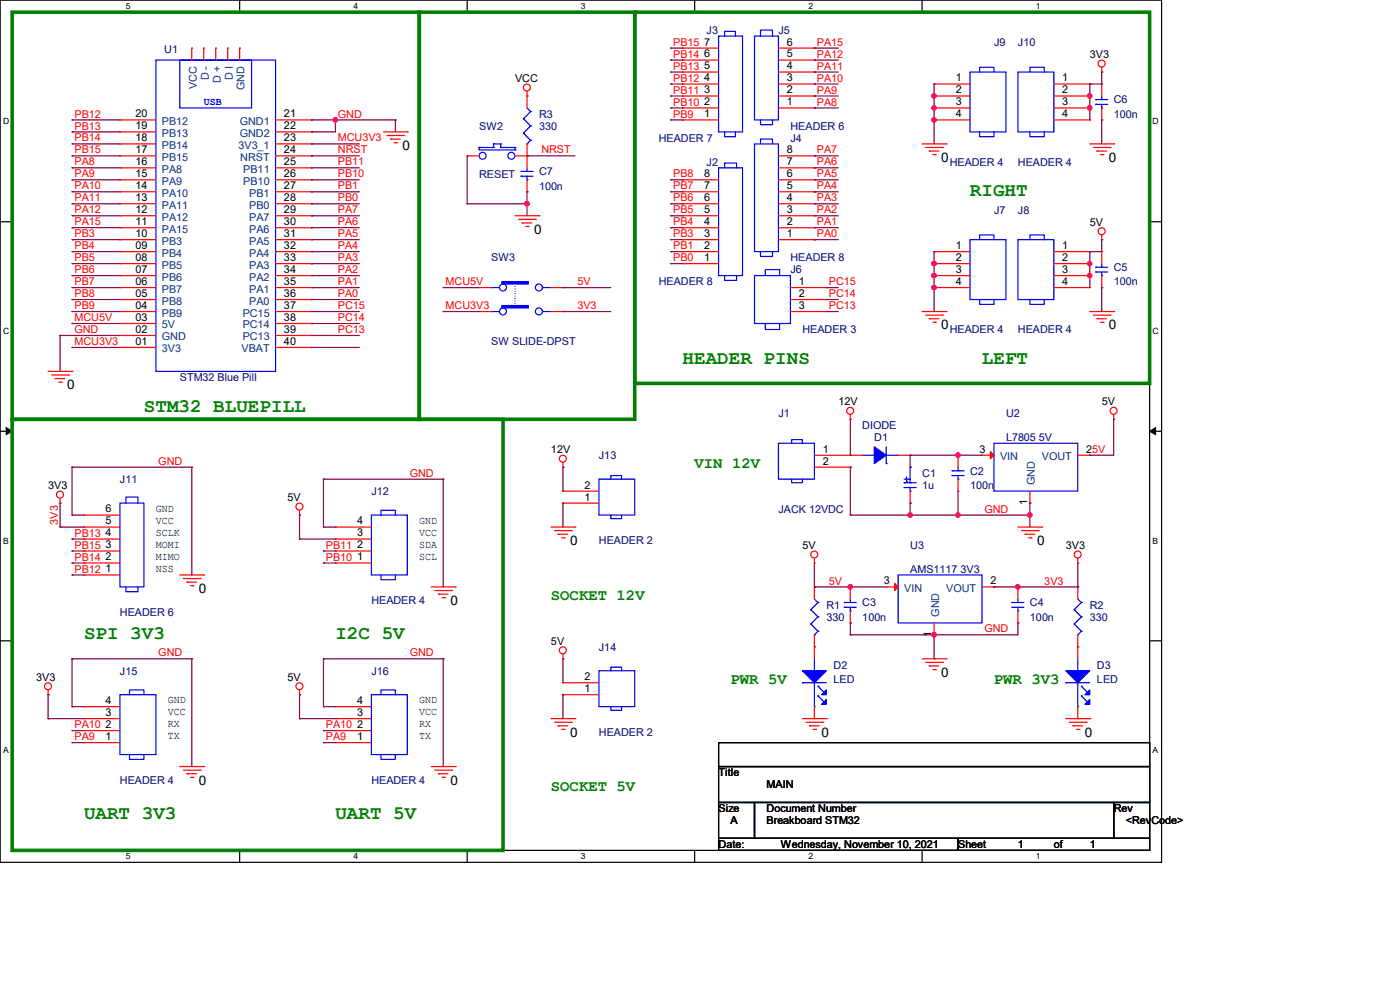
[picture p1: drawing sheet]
<svg xmlns="http://www.w3.org/2000/svg" width="297mm" height="210mm" viewBox="0 0 297 210" stroke-linecap="round" stroke-linejoin="round" font-family="sans-serif">
<path d="M0 0h246.4v182.9h-246.4zM2.6 2.6h241.3v177.8h-241.3z" fill="none" stroke="#000" stroke-width=".25"/>
<g fill="#fff">
<path d="M26.7 .3h1v2h-1z"/>
<path d="M26.7 180.6h1v2h-1z"/>
</g>
<path d="M50.8 0v2.6M50.8 180.4v2.5" fill="none" stroke="#000" stroke-width=".25"/>
<g fill="#fff">
<path d="M75 .3h.9v2h-.9z"/>
<path d="M75 180.6h.9v2h-.9z"/>
</g>
<path d="M99.1 0v2.6M99.1 180.4v2.5" fill="none" stroke="#000" stroke-width=".25"/>
<g fill="#fff">
<path d="M123.2 .3h1v2h-1z"/>
<path d="M123.2 180.6h1v2h-1z"/>
</g>
<path d="M147.4 0v2.6M147.4 180.4v2.5" fill="none" stroke="#000" stroke-width=".25"/>
<g fill="#fff">
<path d="M171.5 .3h1v2h-1z"/>
<path d="M171.5 180.6h1v2h-1z"/>
</g>
<path d="M195.6 0v2.6M195.6 180.4v2.5" fill="none" stroke="#000" stroke-width=".25"/>
<g fill="#fff">
<path d="M219.8 .3h.9v2h-.9z"/>
<path d="M219.8 180.6h.9v2h-.9z"/>
<path d="M.7 24.8h1.2v2h-1.2z"/>
<path d="M244.5 24.8h1.3v2h-1.3z"/>
<path d="M.7 69.3h1.2v1.9h-1.2z"/>
<path d="M244.5 69.3h1.3v1.9h-1.3z"/>
</g>
<path d="M0 47h2.6M243.9 47h2.5" fill="none" stroke="#000" stroke-width=".25"/>
<g fill="#fff">
<path d="M.7 113.7h1.2v2h-1.2z"/>
<path d="M244.5 113.7h1.2v2h-1.2z"/>
</g>
<path d="M0 91.5h2.6M243.9 91.5h2.5" fill="none" stroke="#000" stroke-width=".25"/>
<path d="M1.3 90.7l1.3 .8-1.3 .7zM243.9 91.5l1.3-.8v1.5z" fill="#000" stroke="#000" stroke-width=".21"/>
<g fill="#fff">
<path d="M.7 158.2h1.2v1.9h-1.2z"/>
<path d="M244.5 158.2h1.2v1.9h-1.2z"/>
</g>
<path d="M0 135.9h2.6M243.9 135.9h2.5M152.4 157.5h91.5v5.1h-91.5zM152.4 162.6h91.5v7.6h-91.5zM152.4 170.2h7.7v7.6h-7.7zM152.4 177.8h50.8v2.6h-50.8zM160.1 170.2h76.2v7.6h-76.2zM203.2 177.8h40.7v2.6h-40.7zM236.3 170.2h7.6v7.6h-7.6z" fill="none" stroke="#000" stroke-width=".25"/>
<path d="M2.6 2.6h86.3v86.3h-86.3zM88.9 2.6h45.8v86.3h-45.8zM134.7 2.6h109.2v78.7h-109.2zM2.6 88.9h104.1v91.5h-104.1z" fill="none" stroke="#008000" stroke-width=".76"/>
<g fill="none" stroke="#f00" stroke-width=".25">
<path d="M40.7 10.2h.1M40.7 10.2v2.5M43.2 10.2h.1M43.2 10.2v2.5M45.8 10.2h.1M45.8 10.2v2.5M48.3 10.2h.1M48.3 10.2v2.5M50.8 10.2h.1M50.8 10.2v2.5M111.8 19.3v3.6M144.8 17.8h.1"/>
<path d="M144.8 15.3h.1M144.8 12.7h.1M144.8 10.2h.1M144.8 17.8h7.6M144.8 15.3h7.6M144.8 12.7h7.6M144.8 10.2h7.6M165.1 17.8h7.7M165.1 15.3h7.7M165.1 12.7h7.7M165.1 10.2h7.7M172.8 17.8h.1"/>
<path d="M172.8 15.3h.1M172.8 12.7h.1M172.8 10.2h.1M198.2 17.8h.1M198.2 17.8h7.6M223.6 17.8h7.6M231.2 17.8h.1M233.7 15.3h.1M233.7 17.8h.1M233.7 14.3v1M233.7 17.8v2.6M25.4 25.4h.1"/>
<path d="M25.4 28h.1M25.4 30.5h.1M25.4 33.1h.1M25.4 35.6h.1M25.4 38.1h.1M25.4 28h7.7M25.4 30.5h7.7M25.4 25.4h7.7M25.4 33.1h7.7M25.4 35.6h7.7M25.4 38.1h7.7M58.5 28h7.6"/>
<path d="M58.5 30.5h7.6M58.5 25.4h7.6M58.5 33.1h7.6M58.5 35.6h7.6M58.5 38.1h7.6M66.1 25.4h.1M66.1 28h.1M66.1 30.5h.1M66.1 33.1h.1M66.1 35.6h.1M66.1 38.1h.1M81.3 28h5.1"/>
<path d="M82.1 28.7h3.5M82.8 29.5h.1M82.8 29.5h2.1M83.6 30.3h.5M84.1 30.3h.1M85.6 28.7h.1M86.4 28h.1M99.1 33.1h.1M99.1 33.1h2.5M109.3 33.1h2.5M111.8 20.4h.1M111.8 33.1h.1"/>
<path d="M111.8 30.5v5.1M111.8 38.1v2.6M144.8 38.1h.1M144.8 25.4h.1M144.8 22.9h.1M144.8 20.4h.1M144.8 25.4h7.6M144.8 38.1h7.6M144.8 20.4h7.6M144.8 22.9h7.6M165.1 33.1h7.7M165.1 35.6h7.7"/>
<path d="M165.1 38.1h7.7M165.1 20.4h7.7M165.1 22.9h7.7M172.8 22.9h.1M172.8 20.4h.1M172.8 38.1h.1M172.8 35.6h.1M172.8 33.1h.1M195.6 30.5h5.1M196.4 31.3h3.5M197.1 32h.1M197.1 32h2.1"/>
<path d="M197.9 32.8h.5M198.2 20.4h.1M198.2 22.9h.1M198.2 25.4h.1M198.2 25.4h7.6M198.2 20.4h7.6M198.2 22.9h7.6M198.4 32.8h.1M199.9 31.3h.1M200.7 30.5h.1M223.6 25.4h7.6M223.6 20.4h7.6"/>
<path d="M223.6 22.9h7.6M231.2 20.4h.1M231.2 22.9h.1M231.2 25.4h.1M231.2 30.5h5.1M231.9 31.3h3.6M232.7 32h.1M232.7 32h2M233.5 32.8h.5M233.7 25.4h.1M233.7 22.9v2.5M234 32.8h.1"/>
<path d="M235.5 31.3h.1M236.3 30.5h.1M25.4 40.7h.1M25.4 43.2h.1M25.4 45.8h.1M25.4 48.3h.1M25.4 50.8h.1M25.4 53.4h.1M25.4 55.9h.1M25.4 58.5h.1M25.4 45.8h7.7M25.4 40.7h7.7"/>
<path d="M25.4 43.2h7.7M25.4 48.3h7.7M25.4 50.8h7.7M25.4 53.4h7.7M25.4 55.9h7.7M25.4 58.5h7.7M58.5 45.8h7.6M58.5 40.7h7.6M58.5 43.2h7.6M58.5 48.3h7.6M58.5 50.8h7.6M58.5 53.4h7.6"/>
<path d="M58.5 55.9h7.6M58.5 58.5h7.6M66.1 40.7h.1M66.1 43.2h.1M66.1 45.8h.1M66.1 48.3h.1M66.1 50.8h.1M66.1 53.4h.1M66.1 55.9h.1M66.1 58.5h.1M109.3 45.8h5M110 46.5h3.6"/>
<path d="M110.8 47.3h.1M110.8 47.3h2M111.5 48h.6M111.8 40.7h.1M112.1 48h.1M113.6 46.5h.1M114.3 45.8h.1M144.8 55.9h.1M144.8 53.4h.1M144.8 50.8h.1M144.8 48.3h.1M144.8 45.8h.1"/>
<path d="M144.8 43.2h.1M144.8 40.7h.1M144.8 45.8h7.6M144.8 40.7h7.6M144.8 43.2h7.6M144.8 48.3h7.6M144.8 50.8h7.6M144.8 53.4h7.6M144.8 55.9h7.6M165.1 45.8h7.7M165.1 40.7h7.7M165.1 43.2h7.7"/>
<path d="M165.1 48.3h7.7M165.1 50.8h7.7M172.8 50.8h.1M172.8 48.3h.1M172.8 45.8h.1M172.8 43.2h.1M172.8 40.7h.1M198.2 53.4h.1M198.2 55.9h.1M198.2 58.5h.1M198.2 53.4h7.6M198.2 55.9h7.6"/>
<path d="M198.2 58.5h7.6M223.6 53.4h7.6M223.6 55.9h7.6M223.6 58.5h7.6M231.2 53.4h.1M231.2 55.9h.1M231.2 58.5h.1M233.7 50.8h.1M233.7 53.4h.1M233.7 49.8v1M233.7 53.4v2.5M233.7 58.5v2.5"/>
<path d="M10.2 78.8h5.1M11 79.5h3.5M14.5 79.5h.1M15.3 78.8h.1M25.4 61h.1M25.4 63.5h.1M25.4 66.1h.1M25.4 68.6h.1M25.4 71.2h.1M25.4 73.7h.1M25.4 66.1h7.7M25.4 61h7.7"/>
<path d="M25.4 63.5h7.7M25.4 68.6h7.7M25.4 71.2h7.7M25.4 73.7h7.7M58.5 66.1h7.6M58.5 61h7.6M58.5 63.5h7.6M58.5 68.6h7.6M58.5 71.2h7.6M58.5 73.7h7.6M66.1 61h.1M66.1 63.5h.1"/>
<path d="M66.1 66.1h.1M66.1 68.6h.1M66.1 71.2h.1M66.1 73.7h.1M101.6 61h.1M101.6 66.1h.1M101.6 66.1h2.6M101.6 61h2.6M116.9 66.1h2.5M116.9 61h2.5M119.4 66.1h.1M119.4 61h.1"/>
<path d="M167.7 66.1h7.6M167.7 61h7.6M167.7 63.5h7.6M175.3 61h.1M175.3 63.5h.1M175.3 66.1h.1M195.6 66.1h5.1M196.4 66.8h3.5M197.1 67.6h.1M197.1 67.6h2.1M197.9 68.4h.5M198.2 61h.1"/>
<path d="M198.2 61h7.6M198.4 68.4h.1M199.9 66.8h.1M200.7 66.1h.1M223.6 61h7.6M231.2 61h.1M231.2 66.1h5.1M231.9 66.8h3.6M232.7 67.6h.1M232.7 67.6h2M233.5 68.4h.5M233.7 61h.1"/>
<path d="M234 68.4h.1M235.5 66.8h.1M236.3 66.1h.1M11.7 80.3h.1M11.7 80.3h2.1M12.5 81.1h.5M13 81.1h.1M119.4 99.1h.1M119.4 98.1v1M172.8 96.6h10.1M172.8 99.1h7.6M180.4 88.9h.1"/>
<path d="M180.4 96.6h.1M180.4 99.1h.1M180.4 87.9v1M190.5 96.6h2.6M193.1 96.6h.1M193.1 99.1h.1M203.2 96.6h.1M203.2 96.6v2.5M208.3 96.6h.1M208.3 96.6h2.6M228.6 96.6h2.6M231.2 96.6h.1"/>
<path d="M236.3 88.9h.1M236.3 87.9v1M12.7 106.7h.1M12.7 105.7v1M17.8 119.4h.1M17.8 116.9h.1M17.8 114.3h.1M17.8 111.8h.1M17.8 109.3h.1M17.8 111.8h7.6M17.8 119.4h7.6M17.8 116.9h7.6"/>
<path d="M17.8 114.3h7.6M17.8 109.3h7.6M63.5 109.3h.1M63.5 108.2v1.1M71.2 119.4h.1M71.2 116.9h.1M71.2 114.3h.1M71.2 111.8h.1M71.2 111.8h7.6M71.2 119.4h7.6M71.2 116.9h7.6M71.2 114.3h7.6"/>
<path d="M116.9 111.8h5.1M117.6 112.6h3.6M118.4 113.3h.1M118.4 113.3h2M119.2 114.1h.5M119.4 106.7h.1M119.4 104.2h.1M119.4 106.7h7.6M119.4 104.2h7.6M119.7 114.1h.1M121.2 112.6h.1M122 111.8h.1"/>
<path d="M172.8 119.4h.1M172.8 118.4v1M193.1 106.7h.1M193.1 104.2v2.5M203.2 104.2h.1M203.2 101.6v2.6M215.9 111.8h5.1M216.7 112.6h3.6M217.5 113.3h.1M217.5 113.3h2M218.2 114.1h.5M218.5 106.7h.1"/>
<path d="M218.5 104.2v2.5M218.7 114.1h.1M220.3 112.6h.1M221 111.8h.1M228.6 119.4h.1M228.6 118.4v1M17.8 122h.1M17.8 122h7.6M38.1 122h5.1M38.9 122.7h3.6M39.7 123.5h.1M39.7 123.5h2"/>
<path d="M40.4 124.2h.5M40.9 124.2h.1M42.5 122.7h.1M43.2 122h.1M91.5 124.5h5.1M92.2 125.3h3.6M93 126h.1M93 126h2M93.8 126.8h.5M94.3 126.8h.1M95.8 125.3h.1M96.6 124.5h.1"/>
<path d="M119.4 139.7h.1M119.4 138.7v1M172.8 137.2h.1M172.8 124.5h.1M172.8 124.5v2.5M172.8 134.7v5M180.4 124.5h.1M180.4 132.1h.1M180.4 124.5v2.5M180.4 129.6v2.5M188 124.5h.1M188 124.5h2.5"/>
<path d="M195.6 139.7h5.1M198.2 134.7h.1M198.2 132.1v2.6M200.7 139.7h.1M208.3 124.5h2.6M210.9 124.5h.1M215.9 124.5h.1M215.9 132.1h.1M215.9 124.5v2.5M215.9 129.6v2.5M228.6 124.5h.1M228.6 137.2h.1"/>
<path d="M228.6 124.5v2.5M228.6 134.7v5M10.2 147.4h.1M10.2 146.3v1.1M17.8 157.5h.1M17.8 155h.1M17.8 152.4h.1M17.8 149.9h.1M17.8 152.4h7.6M17.8 157.5h7.6M17.8 155h7.6M17.8 149.9h7.6"/>
<path d="M63.5 147.4h.1M63.5 146.3v1.1M71.2 157.5h.1M71.2 155h.1M71.2 152.4h.1M71.2 149.9h.1M71.2 152.4h7.6M71.2 157.5h7.6M71.2 155h7.6M71.2 149.9h7.6M116.9 152.4h5.1M117.6 153.2h3.6"/>
<path d="M118.4 154h.1M118.4 154h2M119.2 154.7h.5M119.4 147.4h.1M119.4 144.8h.1M119.4 147.4h7.6M119.4 144.8h7.6M119.7 154.7h.1M121.2 153.2h.1M122 152.4h.1M170.2 152.4h5.1M171 153.2h3.5"/>
<path d="M171.7 154h.1M171.7 154h2.1M172.5 154.7h.5M172.8 152.4h.1M172.8 149.9v2.5M173 154.7h.1M174.5 153.2h.1M175.3 152.4h.1M196.4 140.5h3.5M197.1 141.3h.1M197.1 141.3h2.1M197.9 142h.5"/>
<path d="M198.4 142h.1M199.9 140.5h.1M226.1 152.4h5.1M226.9 153.2h3.5M227.6 154h.1M227.6 154h2.1M228.4 154.7h.5M228.6 152.4h.1M228.6 149.9v2.5M228.9 154.7h.1M230.4 153.2h.1M231.2 152.4h.1"/>
<path d="M38.1 162.6h5.1M38.9 163.4h3.6M39.7 164.1h.1M39.7 164.1h2M40.4 164.9h.5M40.9 164.9h.1M42.5 163.4h.1M43.2 162.6h.1M91.5 162.6h5.1M92.2 163.4h3.6M93 164.1h.1M93 164.1h2"/>
<path d="M93.8 164.9h.5M94.3 164.9h.1M95.8 163.4h.1M96.6 162.6h.1"/>
<circle cx="111.8" cy="18.6" r=".74"/>
<circle cx="233.7" cy="13.5" r=".74"/>
<circle cx="233.7" cy="49" r=".74"/>
<circle cx="119.4" cy="97.3" r=".74"/>
<circle cx="180.4" cy="87.1" r=".74"/>
<circle cx="236.2" cy="87.1" r=".74"/>
<circle cx="12.7" cy="104.9" r=".74"/>
<circle cx="63.5" cy="107.5" r=".74"/>
<circle cx="172.7" cy="117.6" r=".74"/>
<circle cx="228.6" cy="117.6" r=".74"/>
<circle cx="119.4" cy="137.9" r=".74"/>
<circle cx="10.2" cy="145.6" r=".74"/>
<circle cx="63.5" cy="145.6" r=".74"/>
</g>
<g fill="none" stroke="#00f" stroke-width=".25">
<path d="M33.1 12.7h25.4v66.1h-25.4zM38.1 12.7h15.3v10.2h-15.3zM152.4 7.7h5.1v20.3h-5.1zM153.7 7.7v-1.1h2.3v1.1M160.1 7.7h5v17.7h-5zM161.3 7.7v-1.3h2.6v1.3M205.8 15.3h7.6v12.7h-7.6zM207.8 15.3v-1h3.1v1M215.9 15.3h7.7v12.7h-7.7zM218.5 15.3v-1h3v1M101.6 31.3h.1M101.6 31.3v.5h7.7"/>
<path d="M101.6 31.3h3.1M104.7 30.5h.1M104.7 31.3h.1M104.7 30.5h1.5M104.7 30.5v.8M106.2 31.3h.1M106.2 30.5h.1M106.2 31.3h3.1M106.2 30.5v.8M109.3 31.8h.1M109.3 31.3h.1M109.3 31.3v.5"/>
<path d="M110.5 36.4h.1M110.5 37.4h.1M110.5 36.4h2.6M110.5 37.4h2.6M111 25.2h.1M111 28.2h.1M111 25.2l1.6 1.5M111 28.2l1.6 1.6M111.8 30.5h.1M111.8 38.1h.1M111.8 36.4h.1M111.8 22.9l.8 .8"/>
<path d="M111.8 35.6v.8M111.8 37.4v.7M112.6 23.7h.1M112.6 26.7h.1M112.6 29.8h.1M112.6 23.7l-1.6 1.5M112.6 26.7l-1.6 1.5M112.6 29.8l-.8 .7M152.4 35.6h5.1v22.9h-5.1zM153.7 35.6v-1h2.6v1M153.7 28v1h2.3v-1M160.1 30.5h5v22.9h-5z"/>
<path d="M161.3 25.4v1.1h2.6v-1.1M161.3 30.5v-1h2.6v1M207.8 28v1h3.1v-1M218.5 28v1h3v-1M232.5 21.1h.1M232.5 22.1h.1M232.5 21.1h2.5M232.5 22.1h2.5M233.7 22.9h.1M233.7 21.1h.1M233.7 20.4v.7M233.7 22.1v.8"/>
<path d="M153.7 58.5v1h2.6v-1M160.1 58.5h7.6v10.1h-7.6zM161.3 53.4v1h2.6v-1M162.3 58.5v-1.3h3.1v1.3h-.3M205.8 50.8h7.6v12.7h-7.6zM207.8 50.8v-1h3.1v1M215.9 50.8h7.7v12.7h-7.7zM218.5 50.8v-1h3v1M232.5 56.7h.1M232.5 57.7h.1M232.5 56.7h2.5M232.5 57.7h2.5"/>
<path d="M233.7 58.5h.1M233.7 56.7h.1M233.7 55.9v.8M233.7 57.7v.8M104.2 61h.1M104.2 66.1h.1M104.2 61h1.8M104.2 66.1h1.8M115.1 61h.1M115.1 66.1h.1M115.1 61h1.8M115.1 66.1h1.8"/>
<path d="M162.6 68.6h-.3v1.3h3.1v-1.3M207.8 63.5v1.1h3.1v-1.1M218.5 63.5v1.1h3v-1.1M165.1 94h7.7v7.6h-7.7zM167.9 94v-.7h2.3v.7M182.9 96.6h2.6M185.5 96.6h.1M188 98.3h.1M188 94.8v3.5M188 96.6h2.5M190.5 96.6h.1M193.1 99.1h.1"/>
<path d="M193.1 99.1v3.3M202 99.9h.1M202 99.9h2.5M203.2 99.9h.1M203.2 99.1v.8M210.9 94h17.7v10.2h-17.7zM25.4 106.7h5.1v17.8h-5.1zM26.7 106.7v-1.2h2.6v1.2M78.8 109.3h7.6v12.7h-7.6zM80.8 109.3v-1.1h3.1v1.1M127 101.6h7.7v7.7h-7.7zM129.6 109.3v.7h2.3v-.7"/>
<path d="M129.6 101.6v-.7h2.3v.7M167.9 101.6v.8h2.3v-.8M191.8 102.4h.1M191.8 103.4h.1M191.8 102.4h2.6M191.8 103.4h2.6M191.8 101.6h1M192.3 102.2h.1M192.3 101.1v1.1M192.8 101.6h.1M193.1 104.2h.1M193.1 102.4h.1"/>
<path d="M193.1 103.4v.8M202 100.9h.1M202 100.9h2.5M203.2 101.6h.1M203.2 100.9v.7M26.7 124.5v1h2.6v-1M80.8 122v1h3.1v-1M172 129.3h.1M172 132.4h.1M172 129.3l1.5 1.6M172 132.4l1.5 1.5M172.8 134.7h.1"/>
<path d="M172.8 139.7v2.6M172.8 127l.7 .8M173.5 127.8h.1M173.5 130.9h.1M173.5 133.9h.1M173.5 127.8l-1.5 1.5M173.5 130.9l-1.5 1.5M173.5 133.9l-.7 .8M179.1 127.8h.1M179.1 128.8h.1M179.1 127.8h2.6M179.1 128.8h2.6"/>
<path d="M180.4 129.6h.1M180.4 127.8h.1M180.4 127v.8M180.4 128.8v.8M190.5 122h17.8v10.1h-17.8zM214.7 127.8h.1M214.7 128.8h.1M214.7 127.8h2.5M214.7 128.8h2.5M215.9 129.6h.1M215.9 127.8h.1M215.9 127v.8"/>
<path d="M215.9 128.8v.8M227.9 129.3h.1M227.9 132.4h.1M227.9 129.3l1.5 1.6M227.9 132.4l1.5 1.5M228.6 134.7h.1M228.6 127l.8 .8M228.6 139.7v2.6M229.4 127.8h.1M229.4 130.9h.1M229.4 133.9h.1M229.4 127.8l-1.5 1.5"/>
<path d="M229.4 130.9l-1.5 1.5M229.4 133.9l-.8 .8M25.4 147.4h7.7v12.7h-7.7zM27.5 147.4v-1.1h3v1.1M78.8 147.4h7.6v12.7h-7.6zM80.8 147.4v-1.1h3.1v1.1M127 142.3h7.7v7.6h-7.7zM129.6 149.9v.8h2.3v-.8M129.6 142.3v-.8h2.3v.8M170.2 144.8h.1M170.2 144.8h5.1M172.8 142.3h.1"/>
<path d="M172.8 149.9h.1M172.8 144.8v5.1M173.5 145.6h.1M173.5 147.6h.1M173.5 145.6l1.3 1.3M173.5 147.6l1.3 1.3M226.1 144.8h.1M226.1 144.8h5.1M228.6 142.3h.1M228.6 149.9h.1M228.6 144.8v5.1M229.4 145.6h.1"/>
<path d="M229.4 147.6h.1M229.4 145.6l1.3 1.3M229.4 147.6l1.3 1.3M27.5 160.1v1h3v-1M80.8 160.1v1h3.1v-1"/>
<circle cx="102.4" cy="33" r=".74"/>
<circle cx="108.5" cy="33" r=".74"/>
<circle cx="106.7" cy="66.1" r=".74"/>
<circle cx="106.7" cy="61" r=".74"/>
<circle cx="114.3" cy="66.1" r=".74"/>
<circle cx="114.3" cy="61" r=".74"/>
</g>
<g fill="#f00" stroke="#f00" stroke-width=".25">
<path d="M210.1 95.8l.8 .8-.8 .7z"/>
<path d="M189.8 123.7l.7 .8-.7 .8z"/>
</g>
<g fill="#00f" stroke="#00f" stroke-width=".25">
<path d="M226.1 142.3h5.1l-2.6 2.5z"/>
<path d="M231.2 146.3v1.1h-1z"/>
<path d="M231.2 148.4v1h-1z"/>
<path d="M170.2 142.3h5.1l-2.5 2.5z"/>
<path d="M175.3 146.3v1.1h-1z"/>
<path d="M175.3 148.4v1h-1z"/>
<path d="M185.5 94.8l2.5 1.8-2.5 1.7z" fill-rule="evenodd"/>
<path d="M106.5 59.7h5.6v.5h-5.6z" fill-rule="evenodd"/>
<path d="M106.5 64.8h5.6v.5h-5.6z" fill-rule="evenodd"/>
</g>
<path d="M109.3 60.2v4.6M109.3 64.8h.1" fill="none" stroke="#00f" stroke-width=".25" stroke-dasharray="0 .5"/>
<g fill="none" stroke="#800040" stroke-width=".25">
<path d="M142.3 10.2h.1M142.3 12.7h.1M142.3 15.3h.1M142.3 17.8h.1M142.3 10.2h2.5M142.3 12.7h2.5M142.3 15.3h2.5M142.3 17.8h2.5M172.8 10.2h.1M172.8 12.7h.1M172.8 15.3h.1M172.8 17.8h.1"/>
<path d="M172.8 10.2h5M172.8 12.7h5M172.8 15.3h5M172.8 17.8h5M198.2 17.8h.1M198.2 17.8v12.7M231.2 17.8h.1M231.2 17.8v7.6M233.7 15.3h.1M233.7 15.3v2.5h-2.5M15.3 25.4h.1M15.3 28h.1"/>
<path d="M15.3 30.5h.1M15.3 33.1h.1M15.3 35.6h.1M15.3 38.1h.1M15.3 25.4h10.1M15.3 30.5h10.1M15.3 33.1h10.1M15.3 38.1h10.1M15.3 35.6h10.1M15.3 28h10.1M66.1 25.4h.1M66.1 30.5h.1"/>
<path d="M66.1 33.1h.1M66.1 38.1h.1M66.1 35.6h.1M66.1 28h.1M66.1 25.4h17.8M66.1 30.5h10.1M66.1 33.1h10.1M66.1 38.1h10.1M66.1 35.6h10.1M71.2 25.4h.1M71.2 25.4v2.6h-5.1M83.9 25.4h.1"/>
<path d="M83.9 25.4v2.6M99.1 33.1h.1M99.1 33.1v10.1M111.8 33.1h.1M111.8 33.1h10.2M142.3 20.4h.1M142.3 22.9h.1M142.3 25.4h.1M142.3 38.1h.1M142.3 25.4h2.5M142.3 38.1h2.5M142.3 20.4h2.5"/>
<path d="M142.3 22.9h2.5M172.8 33.1h.1M172.8 35.6h.1M172.8 38.1h.1M172.8 20.4h.1M172.8 22.9h.1M172.8 33.1h5M172.8 38.1h5M172.8 35.6h5M172.8 20.4h5M172.8 22.9h5M198.2 20.4h.1"/>
<path d="M198.2 22.9h.1M198.2 25.4h.1M231.2 20.4h.1M231.2 22.9h.1M233.7 25.4h.1M233.7 25.4v5.1M15.3 40.7h.1M15.3 43.2h.1M15.3 45.8h.1M15.3 48.3h.1M15.3 50.8h.1M15.3 53.4h.1"/>
<path d="M15.3 55.9h.1M15.3 58.5h.1M15.3 53.4h10.1M15.3 50.8h10.1M15.3 48.3h10.1M15.3 45.8h10.1M15.3 43.2h10.1M15.3 40.7h10.1M15.3 55.9h10.1M15.3 58.5h10.1M66.1 53.4h.1M66.1 50.8h.1"/>
<path d="M66.1 48.3h.1M66.1 45.8h.1M66.1 43.2h.1M66.1 40.7h.1M66.1 55.9h.1M66.1 58.5h.1M66.1 53.4h10.1M66.1 50.8h10.1M66.1 48.3h10.1M66.1 45.8h10.1M66.1 43.2h10.1M66.1 40.7h10.1"/>
<path d="M66.1 55.9h10.1M66.1 58.5h10.1M99.1 43.2h.1M99.1 43.2h12.7M111.8 40.7h.1M111.8 43.2h.1M111.8 40.7v5.1M142.3 40.7h.1M142.3 43.2h.1M142.3 45.8h.1M142.3 48.3h.1M142.3 50.8h.1"/>
<path d="M142.3 53.4h.1M142.3 55.9h.1M142.3 53.4h2.5M142.3 50.8h2.5M142.3 48.3h2.5M142.3 45.8h2.5M142.3 43.2h2.5M142.3 40.7h2.5M142.3 55.9h2.5M172.8 40.7h.1M172.8 43.2h.1M172.8 45.8h.1"/>
<path d="M172.8 48.3h.1M172.8 50.8h.1M172.8 50.8h5M172.8 48.3h5M172.8 45.8h5M172.8 43.2h5M172.8 40.7h5M198.2 53.4h.1M198.2 55.9h.1M198.2 58.5h.1M198.2 53.4v12.7M231.2 53.4h.1"/>
<path d="M231.2 55.9h.1M231.2 58.5h.1M231.2 53.4v7.6M233.7 50.8h.1M233.7 50.8v2.6h-2.5M12.7 71.2h.1M12.7 71.2h12.7M12.7 71.2v7.6M15.3 61h.1M15.3 63.5h.1M15.3 66.1h.1M15.3 68.6h.1"/>
<path d="M15.3 73.7h.1M15.3 61h10.1M15.3 63.5h10.1M15.3 66.1h10.1M15.3 68.6h10.1M15.3 73.7h10.1M66.1 61h.1M66.1 63.5h.1M66.1 66.1h.1M66.1 68.6h.1M66.1 71.2h.1M66.1 73.7h.1"/>
<path d="M66.1 61h10.1M66.1 63.5h10.1M66.1 66.1h10.1M66.1 68.6h10.1M66.1 71.2h10.1M66.1 73.7h10.1M94 61h.1M94 66.1h.1M94 61h7.6M94 66.1h7.6M119.4 61h.1M119.4 66.1h.1"/>
<path d="M119.4 61h10.2M119.4 66.1h10.2M175.3 61h.1M175.3 63.5h.1M175.3 66.1h.1M175.3 61h2.5M175.3 63.5h2.5M175.3 66.1h2.5M198.2 61h.1M233.7 61h.1M233.7 61v5.1M15.3 99.1h.1"/>
<path d="M15.3 99.1h25.4M15.3 99.1v10.2M40.7 99.1h.1M40.7 99.1v22.9M119.4 99.1h.1M119.4 99.1v5.1M180.4 99.1h.1M180.4 88.9h.1M180.4 88.9v7.7M180.4 99.1v10.2M193.1 96.6h.1M193.1 99.1h.1"/>
<path d="M193.1 96.6h15.2M193.1 96.6v2.5M203.2 96.6h.1M231.2 96.6h.1M236.3 88.9h.1M236.3 88.9v7.7h-5.1M12.7 111.8h.1M12.7 106.7h.1M12.7 111.8h5.1M12.7 106.7v5.1M15.3 109.3h.1M15.3 114.3h.1"/>
<path d="M15.3 116.9h.1M15.3 119.4h.1M15.3 109.3h2.5M15.3 114.3h2.5M15.3 116.9h2.5M15.3 119.4h2.5M63.5 114.3h.1M63.5 109.3h.1M63.5 114.3h7.7M63.5 109.3v5M68.6 111.8h.1M68.6 116.9h.1"/>
<path d="M68.6 119.4h.1M68.6 101.6h.1M68.6 111.8h2.6M68.6 116.9h2.6M68.6 119.4h2.6M68.6 101.6h25.4M68.6 101.6v10.2M94 101.6h.1M94 101.6v22.9M119.4 106.7h.1M119.4 106.7v5.1M172.8 119.4v5.1"/>
<path d="M180.4 109.3h.1M180.4 109.3h38.1M193.1 106.7h.1M193.1 109.3h.1M193.1 106.7v2.6M203.2 109.3h.1M203.2 104.2v5.1M218.5 106.7h.1M218.5 109.3h.1M218.5 106.7v5.1M228.6 119.4v5.1M15.3 122h.1"/>
<path d="M15.3 139.7h.1M15.3 122h2.5M15.3 139.7v10.2M15.3 139.7h25.4M40.7 139.7h.1M40.7 139.7v22.9M68.6 139.7h.1M68.6 139.7v10.2M68.6 139.7h25.4M94 139.7h.1M94 139.7v22.9M119.4 139.7h.1"/>
<path d="M119.4 139.7v5.1M172.8 124.5h.1M172.8 124.5h15.2M180.4 124.5h.1M180.4 132.1h.1M180.4 134.7h.1M180.4 132.1v2.6M198.2 139.7h.1M198.2 134.7h.1M198.2 134.7v5M210.9 124.5h.1M210.9 124.5h17.7"/>
<path d="M215.9 132.1h.1M215.9 124.5h.1M215.9 132.1v2.6h-35.5M228.6 124.5h.1M10.2 147.4h.1M10.2 152.4h.1M10.2 147.4v5M10.2 152.4h7.6M15.3 149.9h.1M15.3 155h.1M15.3 157.5h.1M15.3 149.9h2.5"/>
<path d="M15.3 155h2.5M15.3 157.5h2.5M63.5 147.4h.1M63.5 152.4h.1M63.5 147.4v5M63.5 152.4h7.7M68.6 149.9h.1M68.6 155h.1M68.6 157.5h.1M68.6 149.9h2.6M68.6 155h2.6M68.6 157.5h2.6"/>
<path d="M119.4 147.4h.1M119.4 147.4v5"/>
</g>
<g fill="#f0f" stroke="#f0f" stroke-width=".25">
<circle cx="71.1" cy="25.4" r=".49"/>
<circle cx="203.2" cy="96.5" r=".49"/>
<circle cx="218.5" cy="109.2" r=".49"/>
<circle cx="203.2" cy="109.2" r=".49"/>
<circle cx="193.1" cy="109.2" r=".49"/>
<circle cx="180.4" cy="124.5" r=".49"/>
<circle cx="198.1" cy="134.6" r=".49"/>
<circle cx="215.9" cy="124.5" r=".49"/>
<circle cx="231.2" cy="55.9" r=".49"/>
<circle cx="231.2" cy="58.4" r=".49"/>
<circle cx="198.1" cy="55.9" r=".49"/>
<circle cx="198.1" cy="58.4" r=".49"/>
<circle cx="198.1" cy="61" r=".49"/>
<circle cx="198.1" cy="20.3" r=".49"/>
<circle cx="231.2" cy="20.3" r=".49"/>
<circle cx="198.1" cy="25.4" r=".49"/>
<circle cx="198.1" cy="22.9" r=".49"/>
<circle cx="231.2" cy="22.9" r=".49"/>
<circle cx="111.8" cy="43.2" r=".49"/>
</g>
<g font-size="4.1" fill="#008000">
<text x="205.8" y="41.6">RIGHT</text>
<text x="144.8" y="77.1">HEADER PINS</text>
<text x="208.3" y="77.1">LEFT</text>
<text x="30.5" y="87.3">STM32 BLUEPILL</text>
<text x="17.8" y="135.6">SPI 3V3</text>
<text x="71.2" y="135.6">I2C 5V</text>
<text x="17.8" y="173.7">UART 3V3</text>
<text x="71.2" y="173.7">UART 5V</text>
</g>
<g font-size="3.3" fill="#008000">
<text x="147.4" y="99.3">VIN 12V</text>
<text x="116.9" y="127.2">SOCKET 12V</text>
<text x="155" y="145">PWR 5V</text>
<text x="210.9" y="145">PWR 3V3</text>
<text x="116.9" y="167.9">SOCKET 5V</text>
</g>
<g font-size="2.8">
<text x="85.4" y="31.8">0</text>
<text x="199.7" y="34.3">0</text>
<text x="235.3" y="34.3">0</text>
<text x="113.3" y="49.6">0</text>
<text x="199.7" y="69.9">0</text>
<text x="235.3" y="69.9">0</text>
<text x="14.3" y="82.6">0</text>
<text x="121" y="115.6">0</text>
<text x="220" y="115.6">0</text>
<text x="42.2" y="125.8">0</text>
<text x="95.5" y="128.3">0</text>
<text x="199.7" y="143.6">0</text>
<text x="121" y="156.3">0</text>
<text x="174.3" y="156.3">0</text>
<text x="230.2" y="156.3">0</text>
<text x="42.2" y="166.4">0</text>
<text x="95.5" y="166.4">0</text>
</g>
<g font-size="2.3" fill="#000080">
<text x="34.8" y="11.3">U1</text>
<text x="149.9" y="7.2">J3</text>
<text x="165.2" y="7.2">J5</text>
<text x="210.9" y="9.7">J9</text>
<text x="216" y="9.7">J10</text>
<text x="236.3" y="21.9">C6</text>
<text x="101.6" y="27.5">SW2</text>
<text x="114.4" y="25">R3</text>
<text x="114.4" y="27.5">330</text>
<text x="167.7" y="27.5">HEADER 6</text>
<text x="236.3" y="25">100n</text>
<text x="139.8" y="30.1">HEADER 7</text>
<text x="149.9" y="35.1">J2</text>
<text x="167.7" y="30.1">J4</text>
<text x="201.5" y="35.1">HEADER 4</text>
<text x="216" y="35.1">HEADER 4</text>
<text x="101.6" y="37.7">RESET</text>
<text x="114.4" y="37.2">C7</text>
<text x="114.4" y="40.2">100n</text>
<text x="210.9" y="45.3">J7</text>
<text x="216" y="45.3">J8</text>
<text x="104.2" y="55.5">SW3</text>
<text x="167.7" y="58">J6</text>
<text x="167.7" y="55.5">HEADER 8</text>
<text x="236.3" y="57.5">C5</text>
<text x="139.8" y="60.5">HEADER 8</text>
<text x="236.3" y="60.5">100n</text>
<text x="170.2" y="70.7">HEADER 3</text>
<text x="201.5" y="70.7">HEADER 4</text>
<text x="216" y="70.7">HEADER 4</text>
<text x="104.2" y="73.2">SW SLIDE-DPST</text>
<text x="38.1" y="80.9">STM32 Blue Pill</text>
<text x="165.2" y="88.5">J1</text>
<text x="213.4" y="88.5">U2</text>
<text x="182.9" y="91">DIODE</text>
<text x="185.5" y="93.6">D1</text>
<text x="213.4" y="93.6">L7805 5V</text>
<text x="127" y="97.4">J13</text>
<text x="195.6" y="101.2">C1</text>
<text x="205.8" y="100.7">C2</text>
<text x="25.4" y="102.4">J11</text>
<text x="78.8" y="105">J12</text>
<text x="195.6" y="103.7">1u</text>
<text x="205.8" y="103.7">100n</text>
<text x="165.2" y="108.8">JACK 12VDC</text>
<text x="127" y="115.4">HEADER 2</text>
<text x="193.1" y="116.4">U3</text>
<text x="193.1" y="121.5">AMS1117 3V3</text>
<text x="25.4" y="130.6">HEADER 6</text>
<text x="78.8" y="128.1">HEADER 4</text>
<text x="175.3" y="129.1">R1</text>
<text x="175.3" y="131.7">330</text>
<text x="182.9" y="128.6">C3</text>
<text x="182.9" y="131.7">100n</text>
<text x="218.5" y="128.6">C4</text>
<text x="218.5" y="131.7">100n</text>
<text x="231.2" y="129.1">R2</text>
<text x="231.2" y="131.7">330</text>
<text x="25.4" y="143.1">J15</text>
<text x="78.8" y="143.1">J16</text>
<text x="127" y="138">J14</text>
<text x="176.8" y="141.8">D2</text>
<text x="232.7" y="141.8">D3</text>
<text x="176.8" y="144.9">LED</text>
<text x="232.7" y="144.9">LED</text>
<text x="127" y="156">HEADER 2</text>
<text x="25.4" y="166.2">HEADER 4</text>
<text x="78.8" y="166.2">HEADER 4</text>
</g>
<g font-size="2.3" fill="#f00">
<text x="142.8" y="9.7">PB15</text>
<text x="173.3" y="9.7">PA15</text>
<text x="142.8" y="12.2">PB14</text>
<text x="142.8" y="14.8">PB13</text>
<text x="142.8" y="17.3">PB12</text>
<text x="173.3" y="12.2">PA12</text>
<text x="173.3" y="14.8">PA11</text>
<text x="173.3" y="17.3">PA10</text>
<text x="142.8" y="19.9">PB11</text>
<text x="142.8" y="22.4">PB10</text>
<text x="173.3" y="19.9">PA9</text>
<text x="173.3" y="22.4">PA8</text>
<text x="15.8" y="24.9">PB12</text>
<text x="15.8" y="27.5">PB13</text>
<text x="71.7" y="24.9">GND</text>
<text x="142.8" y="24.9">PB9</text>
<text x="15.8" y="30">PB14</text>
<text x="15.8" y="32.6">PB15</text>
<text x="15.8" y="35.1">PA8</text>
<text x="71.7" y="30">MCU3V3</text>
<text x="71.7" y="32.6">NRST</text>
<text x="71.7" y="35.1">PB11</text>
<text x="114.9" y="32.6">NRST</text>
<text x="173.3" y="32.6">PA7</text>
<text x="173.3" y="35.1">PA6</text>
<text x="15.8" y="37.6">PA9</text>
<text x="15.8" y="40.2">PA10</text>
<text x="71.7" y="40.2">PB1</text>
<text x="71.7" y="37.6">PB10</text>
<text x="142.8" y="37.6">PB8</text>
<text x="142.8" y="40.2">PB7</text>
<text x="173.3" y="37.6">PA5</text>
<text x="173.3" y="40.2">PA4</text>
<text x="15.8" y="42.7">PA11</text>
<text x="15.8" y="45.3">PA12</text>
<text x="15.8" y="47.8">PA15</text>
<text x="71.7" y="47.8">PA6</text>
<text x="71.7" y="45.3">PA7</text>
<text x="71.7" y="42.7">PB0</text>
<text x="142.8" y="42.7">PB6</text>
<text x="142.8" y="45.3">PB5</text>
<text x="142.8" y="47.8">PB4</text>
<text x="173.3" y="42.7">PA3</text>
<text x="173.3" y="45.3">PA2</text>
<text x="173.3" y="47.8">PA1</text>
<text x="15.8" y="50.3">PB3</text>
<text x="15.8" y="52.9">PB4</text>
<text x="71.7" y="52.9">PA4</text>
<text x="71.7" y="50.3">PA5</text>
<text x="142.8" y="50.3">PB3</text>
<text x="142.8" y="52.9">PB1</text>
<text x="173.3" y="50.3">PA0</text>
<text x="15.8" y="55.4">PB5</text>
<text x="15.8" y="58">PB6</text>
<text x="71.7" y="55.4">PA3</text>
<text x="71.7" y="58">PA2</text>
<text x="142.8" y="55.4">PB0</text>
<text x="15.8" y="60.5">PB7</text>
<text x="15.8" y="63">PB8</text>
<text x="15.8" y="65.6">PB9</text>
<text x="71.7" y="60.5">PA1</text>
<text x="71.7" y="63">PA0</text>
<text x="71.7" y="65.6">PC15</text>
<text x="94.5" y="60.5">MCU5V</text>
<text x="94.5" y="65.6">MCU3V3</text>
<text x="122.5" y="60.5">5V</text>
<text x="122.5" y="65.6">3V3</text>
<text x="175.8" y="60.5">PC15</text>
<text x="175.8" y="63">PC14</text>
<text x="175.8" y="65.6">PC13</text>
<text x="15.8" y="68.1">MCU5V</text>
<text x="15.8" y="70.7">GND</text>
<text x="71.7" y="68.1">PC14</text>
<text x="71.7" y="70.7">PC13</text>
<text x="15.8" y="73.2">MCU3V3</text>
<text x="33.6" y="98.6">GND</text>
<text x="86.9" y="101.1">GND</text>
<text x="12.2" y="111.3" transform="rotate(-90 12.2 111.3)">3V3</text>
<text x="15.8" y="113.8">PB13</text>
<text x="208.8" y="108.8">GND</text>
<text x="15.8" y="116.4">PB15</text>
<text x="15.8" y="118.9">PB14</text>
<text x="69.1" y="116.4">PB11</text>
<text x="69.1" y="118.9">PB10</text>
<text x="15.8" y="121.5">PB12</text>
<text x="175.8" y="124">5V</text>
<text x="221.5" y="124">3V3</text>
<text x="208.8" y="134.2">GND</text>
<text x="33.6" y="139.2">GND</text>
<text x="86.9" y="139.2">GND</text>
<text x="15.8" y="154.5">PA10</text>
<text x="69.1" y="154.5">PA10</text>
<text x="15.8" y="157">PA9</text>
<text x="69.1" y="157">PA9</text>
</g>
<g font-size="2.3">
<text x="149.4" y="9.7">7</text>
<text x="166.9" y="9.7">6</text>
<text x="109.3" y="17.4">VCC</text>
<text x="149.4" y="17.3">4</text>
<text x="149.4" y="14.7">5</text>
<text x="149.4" y="12.2">6</text>
<text x="166.9" y="17.3">3</text>
<text x="166.9" y="14.7">4</text>
<text x="166.9" y="12.2">5</text>
<text x="202.7" y="17.3">1</text>
<text x="225.4" y="17.3">1</text>
<text x="231.2" y="12.3">3V3</text>
<text x="149.4" y="22.4">2</text>
<text x="149.4" y="19.8">3</text>
<text x="166.9" y="22.4">1</text>
<text x="166.9" y="19.8">2</text>
<text x="202.7" y="19.8">2</text>
<text x="202.7" y="22.4">3</text>
<text x="225.4" y="19.8">2</text>
<text x="225.4" y="22.4">3</text>
<text x="28.7" y="24.9">20</text>
<text x="28.7" y="27.4">19</text>
<text x="28.7" y="30">18</text>
<text x="60.2" y="24.9">21</text>
<text x="60.2" y="27.4">22</text>
<text x="60.2" y="30">23</text>
<text x="149.4" y="24.9">1</text>
<text x="202.7" y="24.9">4</text>
<text x="225.4" y="24.9">4</text>
<text x="28.7" y="32.5">17</text>
<text x="28.7" y="35.1">16</text>
<text x="60.2" y="32.5">24</text>
<text x="60.2" y="35.1">25</text>
<text x="166.9" y="35.1">7</text>
<text x="166.9" y="32.5">8</text>
<text x="28.7" y="37.6">15</text>
<text x="28.7" y="40.1">14</text>
<text x="60.2" y="37.6">26</text>
<text x="60.2" y="40.1">27</text>
<text x="149.4" y="40.1">7</text>
<text x="149.4" y="37.6">8</text>
<text x="166.9" y="40.1">5</text>
<text x="166.9" y="37.6">6</text>
<text x="28.7" y="42.7">13</text>
<text x="28.7" y="45.2">12</text>
<text x="28.7" y="47.8">11</text>
<text x="60.2" y="42.7">28</text>
<text x="60.2" y="45.2">29</text>
<text x="60.2" y="47.8">30</text>
<text x="149.4" y="47.8">4</text>
<text x="149.4" y="45.2">5</text>
<text x="149.4" y="42.7">6</text>
<text x="166.9" y="47.8">2</text>
<text x="166.9" y="45.2">3</text>
<text x="166.9" y="42.7">4</text>
<text x="231.2" y="47.8">5V</text>
<text x="28.7" y="50.3">10</text>
<text x="28.7" y="52.8">09</text>
<text x="60.2" y="50.3">31</text>
<text x="60.2" y="52.8">32</text>
<text x="149.4" y="52.8">2</text>
<text x="149.4" y="50.3">3</text>
<text x="166.9" y="50.3">1</text>
<text x="202.7" y="52.8">1</text>
<text x="225.4" y="52.8">1</text>
<text x="28.7" y="55.4">08</text>
<text x="28.7" y="57.9">07</text>
<text x="60.2" y="55.4">33</text>
<text x="60.2" y="57.9">34</text>
<text x="149.4" y="55.4">1</text>
<text x="202.7" y="55.4">2</text>
<text x="202.7" y="57.9">3</text>
<text x="225.4" y="55.4">2</text>
<text x="225.4" y="57.9">3</text>
<text x="28.7" y="60.5">06</text>
<text x="28.7" y="63">05</text>
<text x="28.7" y="65.5">04</text>
<text x="60.2" y="60.5">35</text>
<text x="60.2" y="63">36</text>
<text x="60.2" y="65.5">37</text>
<text x="169.5" y="60.5">1</text>
<text x="169.5" y="63">2</text>
<text x="169.5" y="65.5">3</text>
<text x="202.7" y="60.5">4</text>
<text x="225.4" y="60.5">4</text>
<text x="28.7" y="68.1">03</text>
<text x="28.7" y="70.6">02</text>
<text x="60.2" y="68.1">38</text>
<text x="60.2" y="70.6">39</text>
<text x="28.7" y="73.2">01</text>
<text x="60.2" y="73.2">40</text>
<text x="177.9" y="85.9">12V</text>
<text x="233.7" y="85.9">5V</text>
<text x="116.9" y="96.1">12V</text>
<text x="174.6" y="96">1</text>
<text x="174.6" y="98.6">2</text>
<text x="207.8" y="96">3</text>
<text x="230.4" y="96">25V</text>
<text x="10.2" y="103.7">3V3</text>
<text x="61" y="106.3">5V</text>
<text x="124" y="106.2">1</text>
<text x="124" y="103.6">2</text>
<text x="217.9" y="107.2" transform="rotate(-90 217.9 107.2)">1</text>
<text x="22.4" y="113.8">4</text>
<text x="22.4" y="111.3">5</text>
<text x="22.4" y="108.7">6</text>
<text x="33.1" y="113.7">SCLK</text>
<text x="33.1" y="111.1">VCC</text>
<text x="33.1" y="108.6">GND</text>
<text x="75.7" y="113.8">3</text>
<text x="75.7" y="111.3">4</text>
<text x="88.9" y="113.7">VCC</text>
<text x="88.9" y="111.1">GND</text>
<text x="22.4" y="118.9">2</text>
<text x="22.4" y="116.3">3</text>
<text x="33.1" y="118.7">MIMO</text>
<text x="33.1" y="116.2">MOMI</text>
<text x="75.7" y="118.9">1</text>
<text x="75.7" y="116.3">2</text>
<text x="88.9" y="118.7">SCL</text>
<text x="88.9" y="116.2">SDA</text>
<text x="170.2" y="116.4">5V</text>
<text x="226.1" y="116.4">3V3</text>
<text x="22.4" y="121.4">1</text>
<text x="33.1" y="121.3">NSS</text>
<text x="187.5" y="124">3</text>
<text x="210.1" y="124">2</text>
<text x="116.9" y="136.7">5V</text>
<text x="197.6" y="135.2" transform="rotate(-90 197.6 135.2)">1</text>
<text x="7.7" y="144.4">3V3</text>
<text x="22.4" y="149.4">4</text>
<text x="35.6" y="149.2">GND</text>
<text x="61" y="144.4">5V</text>
<text x="75.7" y="149.4">4</text>
<text x="88.9" y="149.2">GND</text>
<text x="124" y="146.8">1</text>
<text x="124" y="144.3">2</text>
<text x="22.4" y="154.4">2</text>
<text x="22.4" y="151.9">3</text>
<text x="35.6" y="151.8">VCC</text>
<text x="35.6" y="154.3">RX</text>
<text x="75.7" y="154.4">2</text>
<text x="75.7" y="151.9">3</text>
<text x="88.9" y="154.3">RX</text>
<text x="88.9" y="151.8">VCC</text>
<text x="22.4" y="157">1</text>
<text x="35.6" y="156.8">TX</text>
<text x="75.7" y="157">1</text>
<text x="88.9" y="156.8">TX</text>
<text x="152.5" y="164.7">Title</text>
<text x="162.6" y="167.2">MAIN</text>
<text x="152.5" y="172.3">Size</text>
<text x="162.6" y="172.3">Document Number</text>
<text x="236.3" y="172.3">Rev</text>
<text x="152.5" y="179.9">Date:</text>
<text x="155" y="174.8">A</text>
<text x="162.6" y="174.8">Breakboard STM32</text>
<text x="165.7" y="179.9">Wednesday, November 10, 2021</text>
<text x="203.3" y="179.9">Sheet</text>
<text x="216" y="179.9">1</text>
<text x="223.6" y="179.9">of</text>
<text x="231.2" y="179.9">1</text>
<text x="238.8" y="174.8">&lt;RevCode&gt;</text>
</g>
<g font-size="2.3" fill="#004080">
<text x="44.3" y="17" transform="rotate(-90 44.3 17)">D -</text>
<text x="46.8" y="17.6" transform="rotate(-90 46.8 17.6)">D +</text>
<text x="49.4" y="16.9" transform="rotate(-90 49.4 16.9)">D I</text>
<text x="41.7" y="18.8" transform="rotate(-90 41.7 18.8)">VCC</text>
<text x="51.9" y="19.1" transform="rotate(-90 51.9 19.1)">GND</text>
<text x="34.3" y="26.5">PB12</text>
<text x="34.3" y="29">PB13</text>
<text x="50.8" y="26.5">GND1</text>
<text x="50.8" y="29">GND2</text>
<text x="34.3" y="31.6">PB14</text>
<text x="34.3" y="34.1">PB15</text>
<text x="50.6" y="31.6">3V3_1</text>
<text x="51" y="34.1">NRST</text>
<text x="34.3" y="36.7">PA8</text>
<text x="34.3" y="39.2">PA9</text>
<text x="34.3" y="41.7">PA10</text>
<text x="51.6" y="36.7">PB11</text>
<text x="51.6" y="39.2">PB10</text>
<text x="52.9" y="41.7">PB1</text>
<text x="34.3" y="44.3">PA11</text>
<text x="34.3" y="46.8">PA12</text>
<text x="52.9" y="44.3">PB0</text>
<text x="52.9" y="46.8">PA7</text>
<text x="34.3" y="49.4">PA15</text>
<text x="34.3" y="51.9">PB3</text>
<text x="52.9" y="49.4">PA6</text>
<text x="52.9" y="51.9">PA5</text>
<text x="34.3" y="54.4">PB4</text>
<text x="34.3" y="57">PB5</text>
<text x="34.3" y="59.5">PB6</text>
<text x="52.9" y="54.4">PA4</text>
<text x="52.9" y="57">PA3</text>
<text x="52.9" y="59.5">PA2</text>
<text x="34.3" y="62.1">PB7</text>
<text x="34.3" y="64.6">PB8</text>
<text x="52.9" y="62.1">PA1</text>
<text x="52.9" y="64.6">PA0</text>
<text x="34.3" y="67.1">PB9</text>
<text x="34.3" y="69.7">5V</text>
<text x="51.5" y="67.1">PC15</text>
<text x="51.5" y="69.7">PC14</text>
<text x="34.3" y="72.2">GND</text>
<text x="34.3" y="74.8">3V3</text>
<text x="51.2" y="74.8">VBAT</text>
<text x="51.5" y="72.2">PC13</text>
<text x="212.1" y="97.6">VIN</text>
<text x="221" y="97.6">VOUT</text>
<text x="219.5" y="102.9" transform="rotate(-90 219.5 102.9)">GND</text>
<text x="191.8" y="125.6">VIN</text>
<text x="200.7" y="125.6">VOUT</text>
<text x="199.2" y="130.8" transform="rotate(-90 199.2 130.8)">GND</text>
</g>
<text font-size="2.3" fill="#00f" x="43.2" y="22.2">USB</text>
<g font-size="1.8">
<text x="26.7" y="1.9">5</text>
<text x="75" y="1.9">4</text>
<text x="123.2" y="1.9">3</text>
<text x="171.5" y="1.9">2</text>
<text x="219.8" y="1.9">1</text>
<text x=".7" y="26.4">D</text>
<text x="244.5" y="26.4">D</text>
<text x=".7" y="70.9">C</text>
<text x="244.5" y="70.9">C</text>
<text x=".7" y="115.3">B</text>
<text x="244.5" y="115.3">B</text>
<text x=".7" y="159.8">A</text>
<text x="244.5" y="159.8">A</text>
<text x="26.7" y="182.2">5</text>
<text x="75" y="182.2">4</text>
<text x="123.2" y="182.2">3</text>
<text x="171.5" y="182.2">2</text>
<text x="219.8" y="182.2">1</text>
</g>
</svg>
